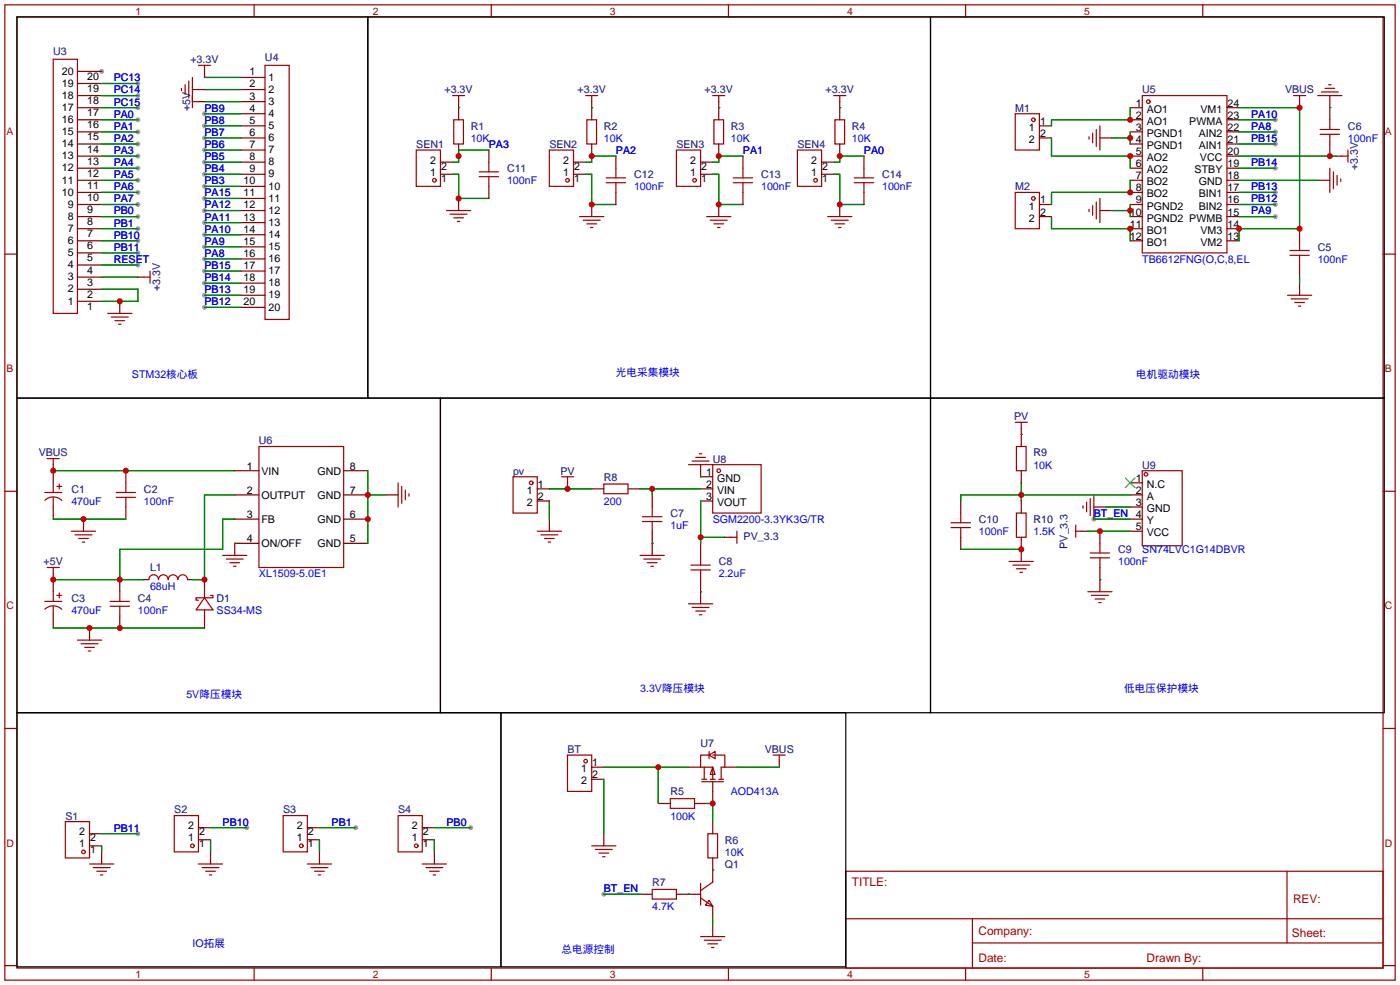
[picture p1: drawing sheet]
<svg xmlns="http://www.w3.org/2000/svg" width="294mm" height="207mm" viewBox="0 0 294 207" stroke-linecap="round" stroke-linejoin="round" font-family="sans-serif">
<g fill="#999">
<circle cx="21.3" cy="15" r=".51"/>
<circle cx="29" cy="17.5" r=".51"/>
<circle cx="29" cy="20.1" r=".51"/>
<circle cx="29" cy="22.6" r=".51"/>
<circle cx="29" cy="25.1" r=".51"/>
<circle cx="29" cy="27.7" r=".51"/>
<circle cx="29" cy="30.2" r=".51"/>
<circle cx="29" cy="32.8" r=".51"/>
<circle cx="29" cy="35.3" r=".51"/>
<circle cx="29" cy="37.8" r=".51"/>
<circle cx="29" cy="40.4" r=".51"/>
<circle cx="29" cy="42.9" r=".51"/>
<circle cx="29" cy="45.5" r=".51"/>
<circle cx="29" cy="48" r=".51"/>
<circle cx="29" cy="50.5" r=".51"/>
<circle cx="29" cy="53.1" r=".51"/>
<circle cx="29" cy="55.6" r=".51"/>
<circle cx="42.9" cy="23.9" r=".51"/>
<circle cx="42.9" cy="26.4" r=".51"/>
<circle cx="42.9" cy="29" r=".51"/>
<circle cx="42.9" cy="31.5" r=".51"/>
<circle cx="42.9" cy="34" r=".51"/>
<circle cx="42.9" cy="36.6" r=".51"/>
<circle cx="42.9" cy="39.1" r=".51"/>
<circle cx="42.9" cy="44.2" r=".51"/>
<circle cx="42.9" cy="46.7" r=".51"/>
<circle cx="42.9" cy="49.3" r=".51"/>
<circle cx="42.9" cy="51.8" r=".51"/>
<circle cx="42.9" cy="54.4" r=".51"/>
<circle cx="42.9" cy="56.9" r=".51"/>
<circle cx="42.9" cy="59.4" r=".51"/>
<circle cx="42.9" cy="62" r=".51"/>
<circle cx="42.9" cy="64.5" r=".51"/>
<circle cx="42.9" cy="41.7" r=".51"/>
<circle cx="267.7" cy="25.1" r=".51"/>
<circle cx="267.7" cy="27.7" r=".51"/>
<circle cx="267.7" cy="30.2" r=".51"/>
<circle cx="267.7" cy="35.3" r=".51"/>
<circle cx="267.7" cy="40.4" r=".51"/>
<circle cx="267.7" cy="42.9" r=".51"/>
<circle cx="267.7" cy="45.5" r=".51"/>
<circle cx="29" cy="175" r=".51"/>
<circle cx="51.8" cy="173.7" r=".51"/>
<circle cx="74.7" cy="173.7" r=".51"/>
<circle cx="98.8" cy="173.7" r=".51"/>
<circle cx="126.7" cy="187.7" r=".51"/>
<circle cx="229.6" cy="109" r=".51"/>
</g>
<g fill="none" stroke="#a10000" stroke-width=".25">
<path d="M1 1h291.9v204.7h-291.9zM3.6 3.6h286.7v199.6h-286.7zM11.2 12.4h5.1v53.4h-5.1zM38.1 18.5v.6M38.9 17.8v2M39.6 17v3.6M40.4 16.3v6.3M41.7 13.7h2.5M42.9 13.7v1.3M53.3 1v2.6M55.6 13.7h5.1v53.4h-5.1zM103.1 1v2.6"/>
<path d="M152.9 1v2.6M202.7 1v2.6M252.5 1v2.6M277.4 19.3h3.5M278.1 18.5h2.1M278.9 17.8h.5M40.4 21.3h1.3M87.4 31.5h5.1v7.6h-5.1zM95 20.1h2.5M95.2 25.1h2.1v5.1h-2.1zM96.3 20.1v1.2M100.6 37.1h4"/>
<path d="M100.6 36.1h4M102.6 34v2.1M102.6 37.1v2M115.3 31.5h5.1v7.6h-5.1zM122.9 20.1h2.6M123.2 25.1h2v5.1h-2zM124.2 20.1v1.2M127.3 38.4h4M127.3 37.3h4M129.3 35.3v2M129.3 38.4v2M142 31.5h5.1v7.6h-5.1z"/>
<path d="M149.6 20.1h2.5M149.9 25.1h2v5.1h-2zM150.9 20.1v1.2M153.9 38.4h4.1M153.9 37.3h4.1M156 35.3v2M156 38.4v2M167.4 31.5h5.1v7.6h-5.1zM175 20.1h2.5M175.3 25.1h2v5.1h-2zM176.3 20.1v1.2M179.3 38.4h4.1"/>
<path d="M179.3 37.3h4.1M181.4 35.3v2M181.4 38.4v2M213.1 23.9h5.1v7.6h-5.1zM228.6 28.7v.5M229.4 27.9v2.1M230.1 27.2v3.5M230.9 26.4v5.1M239.8 20.1h17.8v33h-17.8zM271.5 20.1h2.6M272.8 20.1v1.2M276.6 20.1h5.1"/>
<path d="M277.1 27.2h4.1M277.1 28.2h4.1M279.1 25.1v2.1M279.1 28.2v2M279.1 35.3v5.1M279.9 36.1v3.5M280.7 36.8v2.1M281.4 37.6v.5M281.7 32.8h1.3M283 31.5v2.5M1 53.3h2.6M30.2 58.2h1.3"/>
<path d="M31.5 56.9v2.5M93.7 44.2h5.1M94.5 45h3.5M95.2 45.7h2.1M96 46.5h.5M121.7 45.5h5M122.4 46.2h3.6M123.2 47h2M124 47.8h.5M148.3 45.5h5.1M149.1 46.2h3.6M149.9 47h2"/>
<path d="M150.6 47.8h.5M173.7 45.5h5.1M174.5 46.2h3.6M175.3 47h2M176 47.8h.5M213.1 40.4h5.1v7.6h-5.1zM228.6 43.9v.6M229.4 43.2v2M230.1 42.4v3.6M230.9 41.7v5M270.8 52.6h4M270.8 53.6h4"/>
<path d="M272.8 50.5v2.1M272.8 53.6v2M290.3 53.3h2.6M22.6 65.8h5.1M23.4 66.5h3.5M24.1 67.3h2.1M24.9 68.1h.5M270.3 62h5M271 62.7h3.6M271.8 63.5h2M272.5 64.3h.5M9.9 96.3h2.5"/>
<path d="M11.2 96.3v1.2M54.4 93.7h17.7v25.4h-17.7zM144.5 97.5h5.1M145.3 96.8h3.5M146 96h2.1M146.8 95.3h.5M149.6 97.5h10.2v10.2h-10.2zM213.1 88.6h2.5M213.4 93.7h2v5.1h-2zM214.4 88.6v1.3M239.8 98.8h8.4v15.8h-8.4zM1 103.1h2.6"/>
<path d="M9.4 103.4h3.6M9.4 105a2.54 2.54 0 0 1 3.6 0M9.9 119.1h2.5M11.2 101.3v2.1M11.2 104.4v2M11.2 119.1v1.3M11.9 102.1h1.1M12.4 101.6v1M15 111.5h5.1M15.7 112.3h3.6M16.5 113h2M17.3 113.8h.5"/>
<path d="M24.4 103.4h4M24.4 104.4h4M26.4 101.3v2.1M26.4 104.4v2M46.7 116.6h5.1M47.5 117.3h3.6M48.3 118.1h2M49 118.9h.5M83.6 101.3v5.1M84.3 102.1v3.6M85.1 102.9v2M85.9 103.6v.5"/>
<path d="M107.7 100.1h5.1v7.6h-5.1zM112.8 111.5h5.1M113.5 112.3h3.6M114.3 113h2M115.1 113.8h.5M117.9 100.1h2.5M119.1 100.1v1.2M126.7 101.6h5.1v2h-5.1zM134.4 116.6h5M134.9 109.5h4M134.9 108.5h4M135.1 117.3h3.6"/>
<path d="M135.9 118.1h2M136.7 118.9h.5M136.9 106.4v2.1M136.9 109.5v2M145 119.6h4.1M145 118.6h4.1M147.1 116.6v2M147.1 119.6v2.1M153.4 112.8h1.3M154.7 111.5v2.5M199.6 110.7h4.1M199.6 109.7h4.1"/>
<path d="M201.7 107.7v2M201.7 110.7v2.1M211.8 117.9h5.1M212.6 118.6h3.6M213.4 107.7h2v5.1h-2zM213.4 119.4h2M225.8 111.5h1.3M225.8 110.2v2.6M227.3 106.2v.5M228.1 105.4v2M228.9 117.1h4M228.9 116.1h4"/>
<path d="M228.9 104.6v3.6M229.6 103.9v5.1M230.9 114v2.1M230.9 117.1v2M290.3 103.1h2.6M9.4 126.2h3.6M9.4 127.9a2.54 2.54 0 0 1 3.6 0M11.2 124.2v2M11.2 127.3v2M11.9 125h1.1M12.4 124.5v1M16.3 134.4h5"/>
<path d="M17 135.1h3.6M17.8 135.9h2M18.5 136.7h.5M23.1 126.2h4.1M23.1 127.3h4.1M25.1 124.2v2M25.1 127.3v2M31.2 121.7a1.02 1.02 0 0 1 1.1-1 1.02 1.02 0 0 1 1 1 1.02 1.02 0 0 1 1-1.1 1.02 1.02 0 0 1 1 1.1 1.02 1.02 0 0 1 1-1.1 1.02 1.02 0 0 1 1 1.1 1.02 1.02 0 0 1 1.1-1.1 1.02 1.02 0 0 1 1 1.1M42.9 125.5l1.8 2.5h-3.6zM42.9 124.2v1.3M42.9 128v1.3M44.2 125h.5v.5h-3.6v.5h.6"/>
<path d="M144.5 126.7h5.1M145.3 127.5h3.5M146 128.3h2.1M146.8 129h.5M214.1 120.1h.5M228.3 124.2h5.1M229.1 125h3.6M229.9 125.7h2M230.6 126.5h.5M1 152.9h2.6M119.1 158.5h5.1v7.6h-5.1zM148.8 158.5l1.3-.8v1.6z"/>
<path d="M148.8 157.7v1.6M149.1 158.5h-2v2.5h2.5v2.6M149.6 158.5h2.5v2.5h-.7v2.6M162.3 158.5h2.5M163.6 158.5v1.3M290.3 152.9h2.6M13.7 172.5h5.1v7.6h-5.1zM36.6 171.2h5.1v7.6h-5.1zM59.4 171.2h5.1v7.6h-5.1zM83.6 171.2h5v7.6h-5zM124.2 177.5h5.1M125 178.3h3.5"/>
<path d="M125.7 179.1h2.1M126.5 179.8h.5M140.7 167.6h5.1v2.1h-5.1zM147.3 164.1h4.6M147.3 163.6h1M147.8 161v2.6M148.6 175h2v5.1h-2zM149.1 163.6h1M149.6 161l.5 1.6h-1zM149.6 164.1v2M150.9 163.6h1M18.8 181.4h5.1"/>
<path d="M19.6 182.1h3.5M20.3 182.9h2.1M21.1 183.6h.5M41.7 181.4h5M42.4 182.1h3.6M43.2 182.9h2M43.9 183.6h.5M64.5 181.4h5.1M65.3 182.1h3.5M66 182.9h2.1M66.8 183.6h.5M88.6 181.4h5.1"/>
<path d="M89.4 182.1h3.6M90.2 182.9h2M90.9 183.6h.5M136.9 186.7h5.1v2h-5.1zM147.1 188.5l2.5 1.7M147.1 185.4v4.6M147.1 196.6h5M147.8 197.4h3.6M148.6 198.1h2M148.8 189l.8 1.2-1.5-.2zM149.4 198.9h.5M149.6 185.2l-2.5 1.7"/>
<path d="M177.5 182.9h112.8v20.3h-112.8zM177.6 192.8h112.6M204.1 197.9h86.1M204.1 192.8v10.2M270.2 182.9v15M1 202.7h2.6M53.3 203.2v2.5M103.1 203.2v2.5M152.9 203.2v2.5M202.7 203.2v2.5M252.5 203.2v2.5M290.3 202.7h2.6"/>
<circle cx="91.2" cy="37.8" r=".38"/>
<circle cx="119.1" cy="37.8" r=".38"/>
<circle cx="145.8" cy="37.8" r=".38"/>
<circle cx="171.2" cy="37.8" r=".38"/>
<circle cx="216.9" cy="25.1" r=".38"/>
<circle cx="241" cy="21.3" r=".38"/>
<circle cx="216.9" cy="41.7" r=".38"/>
<circle cx="150.9" cy="98.8" r=".38"/>
<circle cx="240.5" cy="99.6" r=".38"/>
<circle cx="111.5" cy="101.3" r=".38"/>
<circle cx="122.9" cy="159.8" r=".38"/>
<circle cx="17.5" cy="178.8" r=".38"/>
<circle cx="40.4" cy="177.5" r=".38"/>
<circle cx="63.2" cy="177.5" r=".38"/>
<circle cx="87.4" cy="177.5" r=".38"/>
</g>
<g fill="none" stroke="#870000" stroke-width=".25">
<path d="M16.3 17.5h5M16.3 15h5M40.4 18.8h2.5M42.9 15v1.3M50.5 16.3h5.1M50.5 18.8h5.1M16.3 37.8h5M16.3 35.3h5M16.3 32.8h5M16.3 30.2h5M16.3 27.7h5M16.3 25.1h5"/>
<path d="M16.3 22.6h5M16.3 20.1h5M41.7 21.3h1.2M50.5 21.3h5.1M50.5 23.9h5.1M50.5 26.4h5.1M50.5 29h5.1M50.5 31.5h5.1M50.5 34h5.1M50.5 36.6h5.1M50.5 39.1h5.1M92.5 34h2.5"/>
<path d="M92.5 36.6h2.5M96.3 21.3v3.8M96.3 30.2v2.6M102.6 31.5v2.5M102.6 39.1v2.6M120.4 34h2.5M120.4 36.6h2.5M124.2 21.3v3.8M124.2 30.2v2.6M129.3 32.8v2.5M147.1 34h2.5M147.1 36.6h2.5"/>
<path d="M150.9 21.3v3.8M150.9 30.2v2.6M156 32.8v2.5M172.5 34h2.5M172.5 36.6h2.5M176.3 21.3v3.8M176.3 30.2v2.6M181.4 32.8v2.5M218.2 26.4h2.5M218.2 29h2.5M230.9 29h2.5M237.2 37.8h2.6"/>
<path d="M237.2 35.3h2.6M237.2 32.8h2.6M237.2 30.2h2.6M237.2 27.7h2.6M237.2 25.1h2.6M237.2 22.6h2.6M257.6 37.8h2.5M257.6 35.3h2.5M257.6 32.8h2.5M257.6 30.2h2.5M257.6 27.7h2.5M257.6 25.1h2.5"/>
<path d="M257.6 22.6h2.5M272.8 21.3v1.3M276.6 37.8h2.5M279.1 20.1v5M279.1 30.2v2.6M280.4 32.8h1.3M16.3 58.2h5M16.3 55.6h5M16.3 53.1h5M16.3 50.5h5M16.3 48h5M16.3 45.5h5"/>
<path d="M16.3 42.9h5M16.3 40.4h5M29 58.2h1.2M50.5 41.7h5.1M50.5 44.2h5.1M50.5 46.7h5.1M50.5 49.3h5.1M50.5 51.8h5.1M50.5 54.4h5.1M50.5 56.9h5.1M50.5 59.4h5.1M96.3 41.7v2.5"/>
<path d="M124.2 42.9v2.6M129.3 40.4v2.5M150.9 42.9v2.6M156 40.4v2.5M176.3 42.9v2.6M181.4 40.4v2.5M218.2 45.5h2.5M218.2 42.9h2.5M230.9 44.2h2.5M237.2 50.5h2.6M237.2 48h2.6M237.2 45.5h2.6"/>
<path d="M237.2 42.9h2.6M237.2 40.4h2.6M257.6 50.5h2.5M257.6 48h2.5M257.6 45.5h2.5M257.6 42.9h2.5M257.6 40.4h2.5M272.8 48v2.5M272.8 55.6v2.6M272.8 59.4v2.6M16.3 63.2h5M16.3 60.7h5"/>
<path d="M25.1 63.2v2.6M50.5 62h5.1M50.5 64.5h5.1M11.2 97.5v3.8M26.4 98.8v2.5M49.3 98.8h5.1M72.1 98.8h5.1M147.1 97.5v2.6h2.5M214.4 89.9v3.8M214.4 98.8v2.5M11.2 106.4v2.6M17.5 109v2.5"/>
<path d="M26.4 106.4v2.6M49.3 103.9h5.1M49.3 109h5.1M54.4 114h-5.1v2.6M72.1 103.9h5.1M72.1 109h5.1M72.1 114h5.1M81 103.9h2.6M112.8 102.6h2.5M112.8 105.2h2.5M115.3 109v2.5M119.1 101.3v1.3"/>
<path d="M124.2 102.6h2.5M131.8 102.6h2.6M136.9 103.9v2.5M136.9 111.5v5.1M147.1 102.6h2.5M147.1 105.2h2.5M147.1 114v2.6M152.1 112.8h1.3M201.7 105.2v2.5M201.7 112.8v2.5M214.4 105.2v2.5M214.4 112.8v5.1"/>
<path d="M227.1 111.5h1.2M229.6 106.4h2.6M230.9 111.5v2.5M230.9 119.1v5.1M237.2 103.9h2.6M237.2 109h2.6M237.2 101.3h2.6M237.2 106.4h2.6M237.2 111.5h2.6M11.2 120.4v3.8M11.2 129.3v2.5M18.8 131.8v2.6"/>
<path d="M25.1 121.7v2.5M25.1 129.3v2.5M30.2 121.7h1M39.4 121.7h1M42.9 121.7v2.5M42.9 129.3v2.5M147.1 121.7v5M163.6 159.8v1.2M18.8 177.5h2.5M18.8 175h2.5M21.3 178.8v2.6M41.7 176.3h2.5"/>
<path d="M41.7 173.7h2.5M44.2 178.8v2.6M64.5 176.3h2.6M64.5 173.7h2.6M67.1 178.8v2.6M88.6 176.3h2.6M88.6 173.7h2.6M91.2 178.8v2.6M124.2 161h2.5M124.2 163.6h2.5M126.7 175v2.5M138.2 168.7h2.5"/>
<path d="M144.5 161h2.6M145.8 168.7h2.5M149.6 166.1v2.6M149.6 172.5v2.5M152.1 161h2.6M134.4 187.7h2.5M142 187.7h5.1M149.6 180.1v5.1M149.6 190.2v2.6M149.6 194.1v2.5"/>
</g>
<g fill="none" stroke="#008700" stroke-width=".25">
<path d="M21.3 17.5h7.7M42.9 16.3h7.6M42.9 18.8h7.6M21.3 20.1h7.7M21.3 22.6h7.7M21.3 25.1h7.7M21.3 27.7h7.7M21.3 30.2h7.7M21.3 32.8h7.7M21.3 35.3h7.7M21.3 37.8h7.7M42.9 21.3h7.6"/>
<path d="M42.9 23.9h7.6M42.9 26.4h7.6M42.9 29h7.6M42.9 31.5h7.6M42.9 34h7.6M42.9 36.6h7.6M42.9 39.1h7.6M95 36.6h1.3v5.1h6.3M96.3 22.6h.1M102.6 31.5h-6.3v2.5h-1.3M122.9 36.6h1.3v6.3h5.1M124.2 22.6h.1"/>
<path d="M129.3 32.8h-5.1v1.2h-1.3M149.6 36.6h1.3v6.3h5.1M150.9 22.6h.1M156 32.8h-5.1v1.2h-1.3M175 36.6h1.3v6.3h5.1M176.3 22.6h.1M181.4 32.8h-5.1v1.2h-1.3M220.7 29v3.8h16.5v2.5M233.4 29h3.8M237.2 22.6v2.5h-16.5v1.3M237.2 37.8v2.6h-16.5v2.5M237.2 27.7v2.5"/>
<path d="M260.1 22.6h12.7v25.4h-12.7v2.5M260.1 25.1h7.6M260.1 27.7h7.6M260.1 30.2h7.6M260.1 32.8h20.3M260.1 35.3h7.6M260.1 37.8h16.5M279.1 22.6h.1M21.3 40.4h7.7M21.3 42.9h7.7M21.3 45.5h7.7M21.3 48h7.7"/>
<path d="M21.3 50.5h7.7M21.3 53.1h7.7M21.3 55.6h7.7M21.3 58.2h7.7M42.9 44.2h7.6M42.9 46.7h7.6M42.9 49.3h7.6M42.9 51.8h7.6M42.9 54.4h7.6M42.9 56.9h7.6M42.9 59.4h7.6M42.9 41.7h7.6"/>
<path d="M220.7 45.5v2.5h16.5v2.5M233.4 44.2h3.8M237.2 42.9v2.6M260.1 40.4h7.6M260.1 42.9h7.6M260.1 45.5h7.6M272.8 58.2v1.2M21.3 60.7h7.7v2.5h-7.7M42.9 62h7.6M42.9 64.5h7.6M11.2 98.8h38.1M77.2 98.8v15.2"/>
<path d="M214.4 91.2h.1M11.2 109h15.2M49.3 114h.1M49.3 109h-2.6v6.3h-21.6v6.4M49.3 103.9h-6.4v17.8h-2.5M77.2 103.9h3.8M115.3 102.6h8.9M115.3 105.2v3.8M134.4 102.6h12.7M136.9 114h.1M136.9 102.6v1.3M147.1 100.1h.1"/>
<path d="M147.1 105.2v8.8M147.1 112.8h5M201.7 115.3h12.7M214.4 101.3v3.9M228.3 111.5h8.9M229.6 109h7.6M232.2 106.4h5M237.2 103.9h-35.5v1.3M11.2 131.8h31.7M11.2 121.7h19M147.1 124.2h.1M230.9 121.7h.1"/>
<path d="M21.3 177.5v1.3M21.3 175h7.7M44.2 176.3v2.5M44.2 173.7h7.6M67.1 173.7h7.6M67.1 176.3v2.5M91.2 173.7h7.6M91.2 176.3v2.5M126.7 161h17.8M126.7 163.6v11.4M138.2 161v7.7M148.3 168.7h1.3v3.8"/>
<path d="M154.7 161h8.9M126.7 187.7h7.7M144.5 187.7h.1M149.6 182.6h.1M149.6 192.8v1.3"/>
</g>
<path d="M236.2 100.3l2.1 2.1M238.3 100.3l-2.1 2.1" fill="none" stroke="#3c3" stroke-width=".25"/>
<path d="M3.6 3.6h73.6v80h-73.6zM77.2 3.6h118.1v80h-118.1zM195.3 3.6h95.3v80h-95.3zM3.6 83.6h88.9v66h-88.9zM92.5 83.6h102.8v66h-102.8zM195.3 83.6h95.3v66h-95.3zM3.6 149.6h101.6v53.3h-101.6zM105.2 149.6h72.3v53.3h-72.3z" fill="none" stroke="#000" stroke-width=".25"/>
<g fill="#c00">
<circle cx="25.1" cy="63.2" r=".63"/>
<circle cx="26.4" cy="98.8" r=".63"/>
<circle cx="11.2" cy="98.8" r=".63"/>
<circle cx="17.5" cy="109" r=".63"/>
<circle cx="18.8" cy="131.8" r=".63"/>
<circle cx="25.1" cy="131.8" r=".63"/>
<circle cx="25.1" cy="121.7" r=".63"/>
<circle cx="11.2" cy="121.7" r=".63"/>
<circle cx="77.2" cy="103.9" r=".63"/>
<circle cx="77.2" cy="109" r=".63"/>
<circle cx="42.9" cy="121.7" r=".63"/>
<circle cx="272.8" cy="22.6" r=".63"/>
<circle cx="272.8" cy="48" r=".63"/>
<circle cx="260.1" cy="48" r=".63"/>
<circle cx="237.2" cy="29" r=".63"/>
<circle cx="237.2" cy="44.2" r=".63"/>
<circle cx="279.1" cy="32.8" r=".63"/>
<circle cx="96.3" cy="41.7" r=".63"/>
<circle cx="124.2" cy="42.9" r=".63"/>
<circle cx="150.9" cy="42.9" r=".63"/>
<circle cx="176.3" cy="42.9" r=".63"/>
<circle cx="136.9" cy="102.6" r=".63"/>
<circle cx="147.1" cy="112.8" r=".63"/>
<circle cx="230.9" cy="111.5" r=".63"/>
<circle cx="214.4" cy="115.3" r=".63"/>
<circle cx="214.4" cy="103.9" r=".63"/>
<circle cx="149.6" cy="168.7" r=".63"/>
<circle cx="119.1" cy="102.6" r=".63"/>
<circle cx="138.2" cy="161" r=".63"/>
<circle cx="237.2" cy="32.8" r=".63"/>
<circle cx="237.2" cy="25.1" r=".63"/>
<circle cx="237.2" cy="48" r=".63"/>
<circle cx="237.2" cy="40.4" r=".63"/>
<circle cx="96.3" cy="32.8" r=".63"/>
<circle cx="124.2" cy="32.8" r=".63"/>
<circle cx="150.9" cy="32.8" r=".63"/>
<circle cx="176.3" cy="32.8" r=".63"/>
</g>
<g font-size="2.5" fill="#a00000">
<text x="178.8" y="186.1">TITLE:</text>
<text x="271.4" y="189.4">REV:</text>
<text x="205.4" y="196.3">Company:</text>
<text x="271.2" y="196.7">Sheet:</text>
<text x="205.4" y="201.8">Date:</text>
<text x="240.7" y="201.9">Drawn By:</text>
</g>
<g font-size="2.2" fill="#a00000">
<text x="28.4" y="3.1">1</text>
<text x="78.2" y="3.1">2</text>
<text x="128" y="3.1">3</text>
<text x="177.8" y="3.1">4</text>
<text x="227.6" y="3.1">5</text>
<text x="1.4" y="28.4">A</text>
<text x="290.7" y="28.4">A</text>
<text x="1.4" y="78.1">B</text>
<text x="290.7" y="78.1">B</text>
<text x="1.4" y="127.9">C</text>
<text x="290.7" y="127.9">C</text>
<text x="1.4" y="177.7">D</text>
<text x="290.7" y="177.7">D</text>
<text x="28.4" y="205.3">1</text>
<text x="78.2" y="205.3">2</text>
<text x="128" y="205.3">3</text>
<text x="177.8" y="205.3">4</text>
<text x="227.6" y="205.3">5</text>
</g>
<g font-size="2.2" fill="#000080">
<text x="11.2" y="11.5">U3</text>
<text x="40" y="13.1">+3.3V</text>
<text x="55.6" y="12.8">U4</text>
<text x="39.9" y="23.4" transform="rotate(-90 39.9 23.4)">+5V</text>
<text x="93.3" y="19.5">+3.3V</text>
<text x="121.2" y="19.5">+3.3V</text>
<text x="147.9" y="19.5">+3.3V</text>
<text x="173.3" y="19.5">+3.3V</text>
<text x="213.1" y="23.4">M1</text>
<text x="239.8" y="19.6">U5</text>
<text x="269.7" y="19.6">VBUS</text>
<text x="98.8" y="27.2">R1</text>
<text x="126.7" y="27.2">R2</text>
<text x="153.4" y="27.2">R3</text>
<text x="178.8" y="27.2">R4</text>
<text x="283" y="27.2">C6</text>
<text x="87.4" y="31">SEN1</text>
<text x="115.3" y="31">SEN2</text>
<text x="142" y="31">SEN3</text>
<text x="167.4" y="31">SEN4</text>
<text x="285" y="35.7" transform="rotate(-90 285 35.7)">+3.3V</text>
<text x="106.4" y="36.1">C11</text>
<text x="133.1" y="37.4">C12</text>
<text x="159.8" y="37.4">C13</text>
<text x="185.2" y="37.4">C14</text>
<text x="213.1" y="39.9">M2</text>
<text x="276.6" y="52.6">C5</text>
<text x="33.6" y="61.1" transform="rotate(-90 33.6 61.1)">+3.3V</text>
<text x="212.9" y="88.2">PV</text>
<text x="8.1" y="95.8">VBUS</text>
<text x="54.4" y="93.3">U6</text>
<text x="216.9" y="95.8">R9</text>
<text x="107.7" y="99.6">pv</text>
<text x="117.6" y="99.6">PV</text>
<text x="126.7" y="100.9">R8</text>
<text x="149.6" y="97.1">U8</text>
<text x="239.8" y="98.4">U9</text>
<text x="15" y="103.4">C1</text>
<text x="30.2" y="103.4">C2</text>
<text x="140.7" y="108.5">C7</text>
<text x="156.1" y="113.4">PV_3.3</text>
<text x="205.5" y="109.8">C10</text>
<text x="216.9" y="109.8">R10</text>
<text x="9.2" y="118.5">+5V</text>
<text x="31.5" y="119.9">L1</text>
<text x="150.9" y="118.7">C8</text>
<text x="224.1" y="115.2" transform="rotate(-90 224.1 115.2)">PV_3.3</text>
<text x="234.7" y="116.1">C9</text>
<text x="15" y="126.3">C3</text>
<text x="29" y="126.3">C4</text>
<text x="45.5" y="126.3">D1</text>
<text x="119.1" y="158">BT</text>
<text x="147.1" y="156.8">U7</text>
<text x="160.5" y="158">VBUS</text>
<text x="140.7" y="166.9">R5</text>
<text x="13.7" y="172">S1</text>
<text x="36.6" y="170.7">S2</text>
<text x="59.4" y="170.7">S3</text>
<text x="83.6" y="170.7">S4</text>
<text x="152.1" y="177.1">R6</text>
<text x="136.9" y="186">R7</text>
<text x="152.1" y="182.2">Q1</text>
</g>
<g font-size="2.2">
<text x="13" y="15.7">20</text>
<text x="18.3" y="16.8">20</text>
<text x="52.3" y="15.8">1</text>
<text x="56.4" y="16.9">1</text>
<text x="13" y="23.3">17</text>
<text x="13" y="20.7">18</text>
<text x="13" y="18.2">19</text>
<text x="18.3" y="21.9">18</text>
<text x="18.3" y="19.3">19</text>
<text x="52.3" y="18.3">2</text>
<text x="52.3" y="20.9">3</text>
<text x="52.3" y="23.4">4</text>
<text x="56.4" y="19.5">2</text>
<text x="56.4" y="22">3</text>
<text x="238.4" y="22.4">1</text>
<text x="240.7" y="23.7">AO1</text>
<text x="252" y="23.7">VM1</text>
<text x="257.7" y="22.4">24</text>
<text x="13" y="28.4">15</text>
<text x="13" y="25.8">16</text>
<text x="18.3" y="29.5">15</text>
<text x="18.3" y="26.9">16</text>
<text x="18.3" y="24.4">17</text>
<text x="52.3" y="26">5</text>
<text x="52.3" y="28.5">6</text>
<text x="56.4" y="24.5">4</text>
<text x="56.4" y="27.1">5</text>
<text x="56.4" y="29.6">6</text>
<text x="216" y="27.5">1</text>
<text x="218.3" y="26.2">1</text>
<text x="218.3" y="28.7">2</text>
<text x="238.4" y="24.9">2</text>
<text x="238.4" y="27.5">3</text>
<text x="240.7" y="26.2">AO1</text>
<text x="240.7" y="28.7">PGND1</text>
<text x="249.6" y="26.2">PWMA</text>
<text x="251.6" y="28.7">AIN2</text>
<text x="257.7" y="27.5">22</text>
<text x="257.7" y="24.9">23</text>
<text x="13" y="36">12</text>
<text x="13" y="33.4">13</text>
<text x="13" y="30.9">14</text>
<text x="18.3" y="34.6">13</text>
<text x="18.3" y="32">14</text>
<text x="52.3" y="31">7</text>
<text x="52.3" y="33.6">8</text>
<text x="56.4" y="32.2">7</text>
<text x="56.4" y="34.7">8</text>
<text x="90.3" y="34.3">2</text>
<text x="92.6" y="35.6">2</text>
<text x="118.2" y="34.3">2</text>
<text x="120.5" y="35.6">2</text>
<text x="144.9" y="34.3">2</text>
<text x="147.2" y="35.6">2</text>
<text x="170.3" y="34.3">2</text>
<text x="172.6" y="35.6">2</text>
<text x="216" y="30">2</text>
<text x="238.4" y="30">4</text>
<text x="238.4" y="32.6">5</text>
<text x="238.4" y="35.1">6</text>
<text x="240.7" y="31.3">PGND1</text>
<text x="240.7" y="33.8">AO2</text>
<text x="251.6" y="31.3">AIN1</text>
<text x="251.9" y="33.8">VCC</text>
<text x="257.7" y="35.1">19</text>
<text x="257.7" y="32.6">20</text>
<text x="257.7" y="30">21</text>
<text x="13" y="41.1">10</text>
<text x="13" y="38.5">11</text>
<text x="18.3" y="39.6">11</text>
<text x="18.3" y="37.1">12</text>
<text x="51.1" y="38.7">10</text>
<text x="51.1" y="41.2">11</text>
<text x="52.3" y="36.1">9</text>
<text x="56.4" y="37.2">9</text>
<text x="56.4" y="39.8">10</text>
<text x="90.3" y="36.9">1</text>
<text x="92.6" y="38.1">1</text>
<text x="118.2" y="36.9">1</text>
<text x="120.5" y="38.1">1</text>
<text x="144.9" y="36.9">1</text>
<text x="147.2" y="38.1">1</text>
<text x="170.3" y="36.9">1</text>
<text x="172.6" y="38.1">1</text>
<text x="238.4" y="37.6">7</text>
<text x="238.4" y="40.2">8</text>
<text x="240.7" y="36.4">AO2</text>
<text x="240.7" y="38.9">BO2</text>
<text x="240.7" y="41.4">BO2</text>
<text x="250.8" y="36.4">STBY</text>
<text x="251.6" y="41.4">BIN1</text>
<text x="251.6" y="38.9">GND</text>
<text x="257.7" y="40.2">17</text>
<text x="257.7" y="37.6">18</text>
<text x="14.2" y="46.1">8</text>
<text x="14.2" y="43.6">9</text>
<text x="18.3" y="47.3">8</text>
<text x="18.3" y="44.7">9</text>
<text x="18.3" y="42.2">10</text>
<text x="51.1" y="43.7">12</text>
<text x="51.1" y="46.3">13</text>
<text x="56.4" y="42.3">11</text>
<text x="56.4" y="44.9">12</text>
<text x="56.4" y="47.4">13</text>
<text x="216" y="44">1</text>
<text x="216" y="46.5">2</text>
<text x="218.3" y="42.7">1</text>
<text x="218.3" y="45.3">2</text>
<text x="237.2" y="45.3">10</text>
<text x="237.2" y="47.8">11</text>
<text x="238.4" y="42.7">9</text>
<text x="240.7" y="44">PGND2</text>
<text x="240.7" y="46.5">PGND2 PWMB</text>
<text x="251.6" y="44">BIN2</text>
<text x="257.7" y="47.8">14</text>
<text x="257.7" y="45.3">15</text>
<text x="257.7" y="42.7">16</text>
<text x="14.2" y="53.8">5</text>
<text x="14.2" y="51.2">6</text>
<text x="14.2" y="48.7">7</text>
<text x="18.3" y="52.3">6</text>
<text x="18.3" y="49.8">7</text>
<text x="51.1" y="48.8">14</text>
<text x="51.1" y="51.4">15</text>
<text x="51.1" y="53.9">16</text>
<text x="56.4" y="49.9">14</text>
<text x="56.4" y="52.5">15</text>
<text x="237.2" y="50.3">12</text>
<text x="240.7" y="49.1">BO1</text>
<text x="240.7" y="51.6">BO1</text>
<text x="252" y="51.6">VM2</text>
<text x="252" y="49.1">VM3</text>
<text x="257.7" y="50.3">13</text>
<text x="14.2" y="58.8">3</text>
<text x="14.2" y="56.3">4</text>
<text x="18.3" y="60">3</text>
<text x="18.3" y="57.4">4</text>
<text x="18.3" y="54.9">5</text>
<text x="51.1" y="56.4">17</text>
<text x="51.1" y="59">18</text>
<text x="56.4" y="55">16</text>
<text x="56.4" y="57.6">17</text>
<text x="14.2" y="63.9">1</text>
<text x="14.2" y="61.4">2</text>
<text x="18.3" y="65">1</text>
<text x="18.3" y="62.5">2</text>
<text x="51.1" y="61.5">19</text>
<text x="51.1" y="64.1">20</text>
<text x="56.4" y="60.1">18</text>
<text x="56.4" y="62.6">19</text>
<text x="56.4" y="65.2">20</text>
<text x="51.8" y="98.6">1</text>
<text x="54.9" y="99.6">VIN</text>
<text x="66.6" y="99.6">GND</text>
<text x="73.4" y="98.6">8</text>
<text x="148.2" y="99.9">1</text>
<text x="150.5" y="101.1">GND</text>
<text x="238.4" y="101.1">1</text>
<text x="51.8" y="103.7">2</text>
<text x="54.9" y="104.7">OUTPUT</text>
<text x="66.6" y="104.7">GND</text>
<text x="73.4" y="103.7">7</text>
<text x="110.6" y="103.7">1</text>
<text x="110.6" y="106.2">2</text>
<text x="112.9" y="102.4">1</text>
<text x="112.9" y="104.9">2</text>
<text x="148.2" y="102.4">2</text>
<text x="148.2" y="104.9">3</text>
<text x="150.5" y="103.7">VIN</text>
<text x="150.5" y="106.2">VOUT</text>
<text x="238.4" y="103.7">2</text>
<text x="238.4" y="106.2">3</text>
<text x="240.7" y="102.4">N.C</text>
<text x="240.7" y="104.9">A</text>
<text x="240.7" y="107.5">GND</text>
<text x="51.8" y="108.8">3</text>
<text x="51.8" y="113.8">4</text>
<text x="54.9" y="109.8">FB</text>
<text x="66.6" y="109.8">GND</text>
<text x="73.4" y="113.8">5</text>
<text x="73.4" y="108.8">6</text>
<text x="238.4" y="111.3">5</text>
<text x="240.7" y="110">Y</text>
<text x="240.7" y="112.6">VCC</text>
<text x="54.9" y="114.8">ON/OFF</text>
<text x="66.6" y="114.8">GND</text>
<text x="124.3" y="160.8">1</text>
<text x="122" y="162.1">1</text>
<text x="122" y="164.6">2</text>
<text x="124.3" y="163.4">2</text>
<text x="16.6" y="177.8">1</text>
<text x="16.6" y="175.3">2</text>
<text x="18.9" y="179.1">1</text>
<text x="18.9" y="176.6">2</text>
<text x="39.5" y="176.6">1</text>
<text x="39.5" y="174">2</text>
<text x="41.8" y="177.8">1</text>
<text x="41.8" y="175.3">2</text>
<text x="62.3" y="176.6">1</text>
<text x="62.3" y="174">2</text>
<text x="64.6" y="177.8">1</text>
<text x="64.6" y="175.3">2</text>
<text x="86.5" y="176.6">1</text>
<text x="86.5" y="174">2</text>
<text x="88.8" y="177.8">1</text>
<text x="88.8" y="175.3">2</text>
</g>
<g font-size="2.2" fill="#00f">
<text x="23.9" y="17.1">PC13</text>
<text x="23.9" y="19.6">PC14</text>
<text x="23.9" y="22.2">PC15</text>
<text x="42.9" y="23.4">PB9</text>
<text x="23.9" y="24.7">PA0</text>
<text x="23.9" y="27.2">PA1</text>
<text x="23.9" y="29.8">PA2</text>
<text x="42.9" y="26">PB8</text>
<text x="42.9" y="28.5">PB7</text>
<text x="98.8" y="29.8">10K</text>
<text x="126.7" y="29.8">10K</text>
<text x="153.4" y="29.8">10K</text>
<text x="178.8" y="29.8">10K</text>
<text x="262.6" y="24.7">PA10</text>
<text x="262.6" y="27.2">PA8</text>
<text x="262.6" y="29.8">PB15</text>
<text x="283" y="29.8">100nF</text>
<text x="23.9" y="32.3">PA3</text>
<text x="23.9" y="34.9">PA4</text>
<text x="42.9" y="31">PB6</text>
<text x="42.9" y="33.6">PB5</text>
<text x="102.6" y="31">PA3</text>
<text x="129.3" y="32.3">PA2</text>
<text x="156" y="32.3">PA1</text>
<text x="181.4" y="32.3">PA0</text>
<text x="262.6" y="34.9">PB14</text>
<text x="23.9" y="37.4">PA5</text>
<text x="23.9" y="39.9">PA6</text>
<text x="42.9" y="36.1">PB4</text>
<text x="42.9" y="38.7">PB3</text>
<text x="42.9" y="41.2">PA15</text>
<text x="106.4" y="38.7">100nF</text>
<text x="133.1" y="39.9">100nF</text>
<text x="159.8" y="39.9">100nF</text>
<text x="185.2" y="39.9">100nF</text>
<text x="262.6" y="39.9">PB13</text>
<text x="23.9" y="42.5">PA7</text>
<text x="23.9" y="45">PB0</text>
<text x="23.9" y="47.6">PB1</text>
<text x="42.9" y="43.7">PA12</text>
<text x="42.9" y="46.3">PA11</text>
<text x="262.6" y="42.5">PB12</text>
<text x="262.6" y="45">PA9</text>
<text x="23.9" y="50.1">PB10</text>
<text x="23.9" y="52.6">PB11</text>
<text x="42.9" y="48.8">PA10</text>
<text x="42.9" y="51.4">PA9</text>
<text x="42.9" y="53.9">PA8</text>
<text x="23.9" y="55.2">RESET</text>
<text x="42.9" y="56.4">PB15</text>
<text x="42.9" y="59">PB14</text>
<text x="239.8" y="55.2">TB6612FNG(O,C,8,EL</text>
<text x="276.6" y="55.2">100nF</text>
<text x="42.9" y="61.5">PB13</text>
<text x="42.9" y="64.1">PB12</text>
<text x="27.7" y="79.3">STM32核心板</text>
<text x="129.3" y="79">光电采集模块</text>
<text x="238.5" y="79.3">电机驱动模块</text>
<text x="216.9" y="98.4">10K</text>
<text x="15" y="106">470uF</text>
<text x="30.2" y="106">100nF</text>
<text x="126.7" y="106">200</text>
<text x="140.7" y="111.1">1uF</text>
<text x="149.6" y="109.8">SGM2200-3.3YK3G/TR</text>
<text x="205.5" y="112.3">100nF</text>
<text x="216.9" y="112.3">1.5K</text>
<text x="229.6" y="108.5">BT_EN 4</text>
<text x="234.7" y="118.7">100nF</text>
<text x="239.8" y="116.1">SN74LVC1G14DBVR</text>
<text x="31.5" y="123.8">68uH</text>
<text x="54.4" y="121.2">XL1509-5.0E1</text>
<text x="150.9" y="121.2">2.2uF</text>
<text x="15" y="128.8">470uF</text>
<text x="29" y="128.8">100nF</text>
<text x="45.5" y="128.8">SS34-MS</text>
<text x="39.1" y="146.6">5V降压模块</text>
<text x="134.4" y="145.3">3.3V降压模块</text>
<text x="236" y="145.3">低电压保护模块</text>
<text x="153.4" y="166.9">AOD413A</text>
<text x="46.7" y="173.3">PB10</text>
<text x="69.6" y="173.3">PB1</text>
<text x="93.7" y="173.3">PB0</text>
<text x="140.7" y="172">100K</text>
<text x="23.9" y="174.6">PB11</text>
<text x="152.1" y="179.6">10K</text>
<text x="126.7" y="187.3">BT_EN</text>
<text x="136.9" y="191.1">4.7K</text>
<text x="40.4" y="198.7">IO拓展</text>
<text x="117.9" y="200">总电源控制</text>
</g>
</svg>
